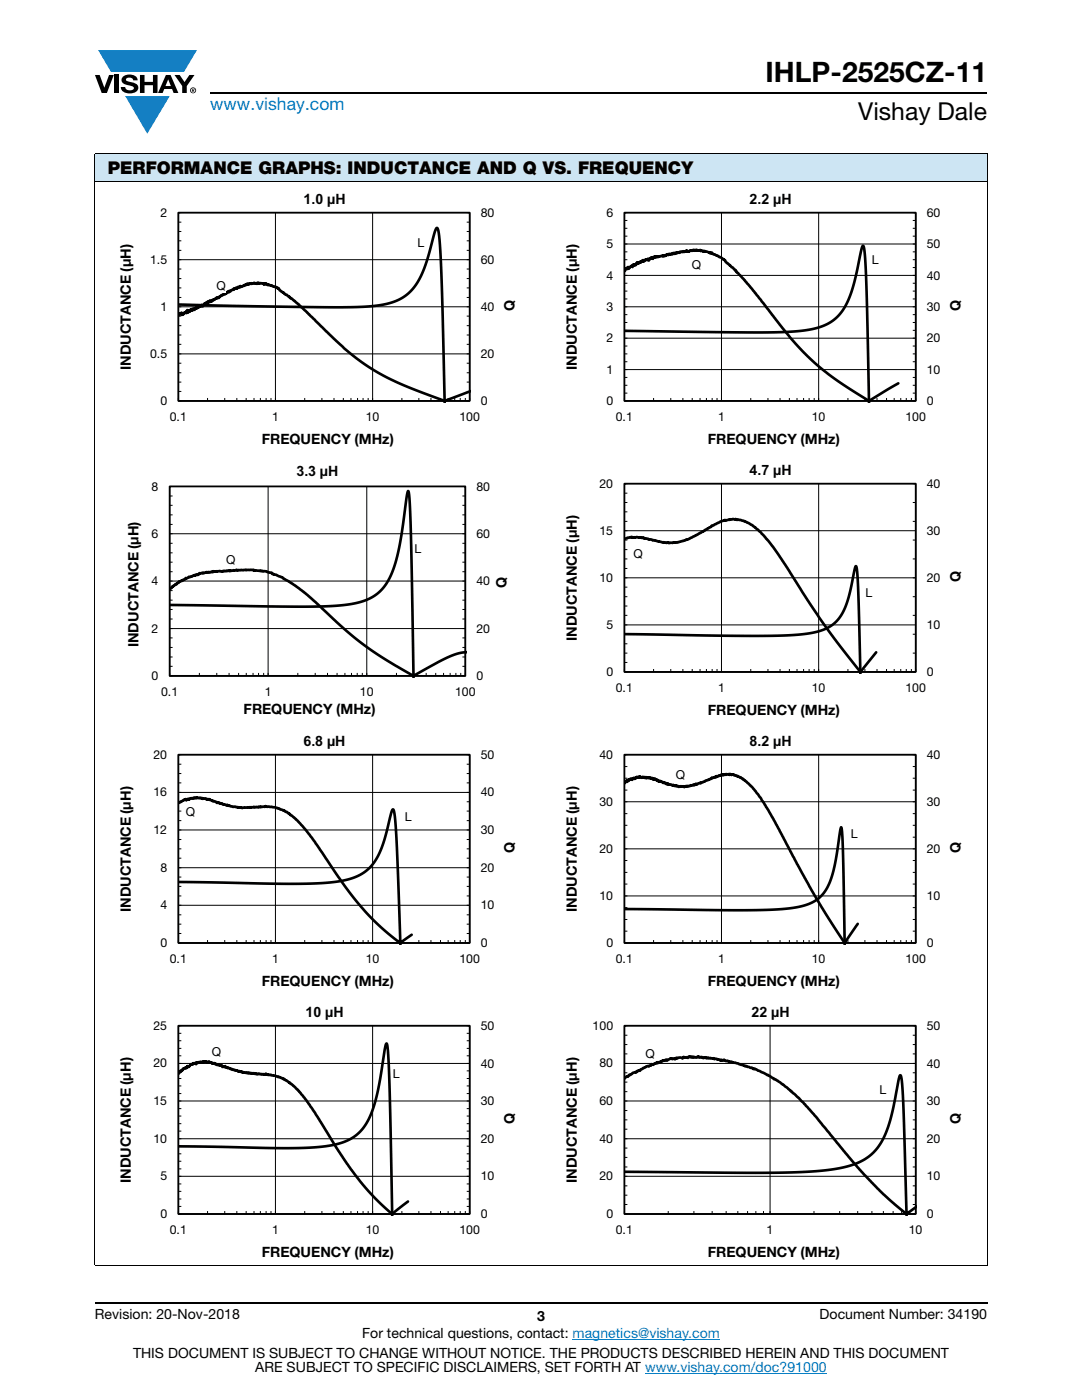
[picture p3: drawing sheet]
<svg xmlns="http://www.w3.org/2000/svg" width="216mm" height="279mm" viewBox="0 0 216 279" stroke-linecap="round" stroke-linejoin="round" font-family="sans-serif">
<g fill="#147fc3">
<path d="M19.6 10h19.7l-2.6 4.3h-1.1h-13.5z"/>
<path d="M25 19.2h8.9l-4.5 7.5z"/>
</g>
<g fill="#000">
<path d="M18.9 15h1l.9 2.5 1-2.5h.9l-1.4 3.6h-1zM22.9 15h.9v3.6h-.9zM24.6 15.3a2.1 2.1 0 0 1 2.8 .3l.1 .4h-.9a.79 .79 0 0 0-.7-.5 .79 .79 0 0 0-.8 .4l.3 .3 1 .2a1.08 1.08 0 0 1 1.2 1 1.08 1.08 0 0 1-1.1 1.2 1.73 1.73 0 0 1-2.4-1.2h.9a.96 .96 0 0 0 .8 .6 .96 .96 0 0 0 .9-.4 1.31 1.31 0 0 0-1.2-.6 1.03 1.03 0 0 1-1.1-.6 1.03 1.03 0 0 1 .2-1.1zM27.9 15h.9v1.3h1.7v-1.3h.9v3.6h-.9v-1.6h-1.7v1.6h-.9zM34.8 15h1.1l.9 1.4 1-1.4h1l-1.5 2.2v1.4h-.9v-1.4z"/>
<path d="M33.6 15.9l.5 1.3h-1.1zM33.1 15l-1.6 3.6h1l.3-.8h1.5l.3 .8h1l-1.6-3.6z"/>
<path d="M38.4 17.8h.2v.2h-.2zM38.3 17.7v.7h.1v-.3l.4 .3-.2-.3 .2-.2-.1-.2z"/>
<path d="M38.1 18a.46 .46 0 0 1 .9 0 .46 .46 0 0 1-.9 0zM37.9 18a.6 .6 0 0 0 1.2 0 .6 .6 0 0 0-1.2 0z"/>
</g>
<path d="M42 18.6h155M18.9 260h178.1" fill="none" stroke="#000" stroke-width=".36"/>
<path d="M114.3 267.3h29.3M128.7 274h36.3" fill="none" stroke="#067ec4" stroke-width=".2"/>
<path d="M18.9 30.7h178.1v5.5h-178.1z" fill="#cde5f3"/>
<path d="M18.9 30.7h178.1M18.9 36.2h178.1M18.9 30.8v221.7M197 30.8v221.7M18.9 252.6h178.1" fill="none" stroke="#000" stroke-width=".2"/>
<path d="M23.7 38.2h79.6v51h-79.6z" fill="#fff"/>
<g fill="none" stroke="#000" stroke-width=".2">
<path d="M35.6 42.4h58.1v37.6h-58.1zM35.6 51.8h58.1M35.6 59.4h.6M35.6 57.5h.6M35.6 55.6h.6M35.6 53.7h.6M35.6 50h.6M35.6 48.1h.6M35.6 46.2h.6M35.6 44.3h.6M55 42.4v37.6M74.4 42.4v37.6"/>
<path d="M93.1 59.4h.6M93.1 57.5h.6M93.1 55.6h.6M93.1 53.7h.6M93.1 50h.6M93.1 48.1h.6M93.1 46.2h.6M93.1 44.3h.6M35.6 70.6h58.1M35.6 61.2h58.1M35.6 78.1h.6M35.6 76.3h.6"/>
<path d="M35.6 74.4h.6M35.6 72.5h.6M35.6 68.7h.6M35.6 66.9h.6M35.6 65h.6M35.6 63.1h.6M41.4 79.4v.6M44.8 79.4v.6M47.3 79.4v.6M49.1 79.4v.6M50.7 79.4v.6M52 79.4v.6"/>
<path d="M53.1 79.4v.6M54.1 79.4v.6M60.8 79.4v.6M64.2 79.4v.6M66.6 79.4v.6M68.5 79.4v.6M70 79.4v.6M71.3 79.4v.6M72.4 79.4v.6M73.5 79.4v.6M80.2 79.4v.6M83.6 79.4v.6"/>
<path d="M86 79.4v.6M87.9 79.4v.6M89.4 79.4v.6M90.7 79.4v.6M91.8 79.4v.6M92.8 79.4v.6M93.1 78.1h.6M93.1 76.3h.6M93.1 74.4h.6M93.1 72.5h.6M93.1 68.7h.6M93.1 66.9h.6"/>
<path d="M93.1 65h.6M93.1 63.1h.6"/>
</g>
<path d="M35.6 42.4h58.1v37.6h-58.1z" fill="none" stroke="#000" stroke-width=".35"/>
<path d="M35.6 60.8l32.8 .5 5.8-.2 3.7-.6 1.7-.7 1.4-.8 1.2-1.2 1.1-1.5 1.6-3.3 1.8-6.6 .5-.9a5.4 5.4 0 0 1 .6 3.1l.4 10.4 .5 21.3M35.6 62.7l.1 .2 .1-.3 .3 .1 .1-.3 .1 .4v-.3l.2 .3 .3-.4 .1 .1 .2-.3 .1 .3 .2-.6 .1 .5 .2-.5 .1 .3 .2-.4 .1 .2 .1-.3 .2 .3 .1-.4 .1 .2 .2-.2v.2l.4-.6 .1 .3 .2-.2 .1 .1 .3-.4 .1 .1 .1-.2 .1 .3 .1-.4 .2 .3 .3-.3v-.3l.1 .2 .2-.3 .2 .2 .2-.5 .1 .2 .3-.3v.3l.1-.2 .2 .1 .1-.3 .1 .2 .1-.3 .2 .1 .5-.5 .1 .2 .1-.3 .3 .2 .1-.3h.1l.2-.3 .2 .1 .5-.4 .1 .1 .1-.2h.2l.3-.3 .1 .1 .2-.3 .2 .2 .6-.6 .1 .1 .4-.3 .1 .2 .2-.1 .1-.2 .1 .1 .1-.2 .2 .1 .1-.2v.2l.7-.3 .1-.1h.3l.3-.3 .1 .2 .1-.2 .3 .1 .2-.2 .1 .2 .5-.3 .5 .2 .1-.1 .1 .1 .1-.2 .2 .2 .3-.1 .5 .2 .1-.2 .1 .3 .2-.2h.2l.3 .3 .3-.1 1.7 .6 .7 .7 1.7 1.1 .2 .3 .2 .1 1.4 1.1 9.4 9.1 3.8 2.9 4.1 2.5 5 2.2 6.7 2.6 5.3-1.9" fill="none" stroke="#000" stroke-width=".53"/>
<g fill="#fff">
<path d="M83.3 46.9h1.4v2.9h-1.4z"/>
<path d="M43.2 55.4h1.9v2.9h-1.9z"/>
<path d="M112.7 38.2h79.6v51h-79.6z"/>
</g>
<g fill="none" stroke="#000" stroke-width=".2">
<path d="M124.6 42.4h58.1v37.6h-58.1zM124.6 59.7h.6M124.6 58.1h.6M124.6 56.5h.6M124.6 53.4h.6M124.6 51.8h.6M124.6 50.3h.6M124.6 47.1h.6M124.6 45.6h.6M124.6 44h.6M144 42.4v37.6M163.4 42.4v37.6"/>
<path d="M182.1 59.7h.6M182.1 58.1h.6M182.1 56.5h.6M182.1 53.4h.6M182.1 51.8h.6M182.1 50.3h.6M182.1 47.1h.6M182.1 45.6h.6M182.1 44h.6M182.7 55h-58.1M182.7 48.7h-58.1M124.6 78.5h.6"/>
<path d="M124.6 76.9h.6M124.6 75.3h.6M124.6 72.2h.6M124.6 70.6h.6M124.6 69.1h.6M124.6 65.9h.6M124.6 64.4h.6M124.6 62.8h.6M130.4 79.4v.6M133.8 79.4v.6M136.3 79.4v.6M138.1 79.4v.6"/>
<path d="M139.7 79.4v.6M141 79.4v.6M142.1 79.4v.6M143.1 79.4v.6M149.8 79.4v.6M153.2 79.4v.6M155.6 79.4v.6M157.5 79.4v.6M159 79.4v.6M160.3 79.4v.6M161.4 79.4v.6M162.5 79.4v.6"/>
<path d="M169.2 79.4v.6M172.6 79.4v.6M175 79.4v.6M176.9 79.4v.6M178.4 79.4v.6M179.7 79.4v.6M180.8 79.4v.6M181.9 79.4v.6M182.1 78.5h.6M182.1 76.9h.6M182.1 75.3h.6M182.1 72.2h.6"/>
<path d="M182.1 70.6h.6M182.1 69.1h.6M182.1 65.9h.6M182.1 64.4h.6M182.1 62.8h.6M182.7 73.8h-58.1M182.7 67.5h-58.1M182.7 61.2h-58.1"/>
</g>
<path d="M124.6 42.4h58.1v37.6h-58.1z" fill="none" stroke="#000" stroke-width=".35"/>
<path d="M124.6 53.9l.1 .2 .2-.5 .2 .1 .1-.3 .1 .3v-.4l.2 .3 .1-.3 .5-.3 .1 .3 .2-.5 .1 .2 .2-.2 .1 .2 .4-.6 .2 .2 .1-.3 .1 .1 .2-.2v.2l.4-.5 .1 .3 .1-.2v.2l.1-.3 .1 .2 .3-.4 .3 .2 .1-.3 .2 .4 .3-.5h.1l.1-.1v.2l.2-.3 .1 .4 .2-.5 .1 .2 .3-.3v.2l.4-.1 .1 .1v-.1h.3a.35 .35 0 0 1 .6 0l.1-.3 .3 .2 .1-.2 .1 .1 .2-.3 .3 .2 .1-.2 .1 .1 .2-.1 .2 .1 .1-.2 .1 .1 .3-.2 .1 .2 .2-.3 .2 .2 .2-.2h.3l.1-.2 .1 .1 .4-.1 .1 .1 .3-.2 .1 .2 .2-.2 .1 .1 .1-.2v.2l.1-.2 .2 .2 .6-.2 .2 .1 .3-.3 .1 .2 .1-.1 .3 .1 .1-.1 .2 .1 .5-.1 .1 .2 .1-.1 .5 .2 .1-.1 .2 .1 .9 .1 .1 .3 .3-.2 .4 .4 .8 .2 1.2 .7 .5 .6 1.9 1.6 .3 .5 1.5 1.5 9.1 11.6 3.5 3.7 2.1 1.9 2.7 2.1 7.2 4.7h.3l5.7-3.4M124.6 66l29.9 .3 5.5-.3 3.6-.7 1.6-.7 1.4-.9 1.1-1.1 1-1.5 .8-1.8 .7-2.1 1.5-6.4a2.62 2.62 0 0 1 .6-1.7l.3 1.7 .2 5.2 .6 24.3" fill="none" stroke="#000" stroke-width=".53"/>
<g fill="#fff">
<path d="M173.9 50.3h1.4v2.9h-1.4z"/>
<path d="M138 51.3h1.9v2.9h-1.9z"/>
<path d="M25.3 92.5h76.4v50.5h-76.4z"/>
</g>
<g fill="none" stroke="#000" stroke-width=".2">
<path d="M33.9 97.1h59v37.8h-59zM33.9 99h.5M53.5 97.1v37.8M73.2 97.1v37.8M92.3 99h.6M33.9 116h59M33.9 106.5h59M33.9 119.8h.5M33.9 117.9h.5M33.9 114.1h.5M33.9 112.2h.5M33.9 110.3h.5"/>
<path d="M33.9 108.4h.5M33.9 104.7h.5M33.9 102.8h.5M33.9 100.8h.5M92.3 119.8h.6M92.3 117.9h.6M92.3 114.1h.6M92.3 112.2h.6M92.3 110.3h.6M92.3 108.4h.6M92.3 104.7h.6M92.3 102.8h.6"/>
<path d="M92.3 100.8h.6M33.9 125.4h59M33.9 133h.5M33.9 131.1h.5M33.9 129.2h.5M33.9 127.3h.5M33.9 123.5h.5M33.9 121.6h.5M39.8 134.3v.6M43.3 134.3v.6M45.7 134.3v.6M47.6 134.3v.6"/>
<path d="M49.1 134.3v.6M50.5 134.3v.6M51.6 134.3v.6M52.6 134.3v.6M59.4 134.3v.6M62.9 134.3v.6M65.4 134.3v.6M67.3 134.3v.6M68.8 134.3v.6M70.1 134.3v.6M71.3 134.3v.6M72.3 134.3v.6"/>
<path d="M79.1 134.3v.6M82.6 134.3v.6M85 134.3v.6M86.9 134.3v.6M88.5 134.3v.6M89.8 134.3v.6M91 134.3v.6M91.9 134.3v.6M92.3 133h.6M92.3 131.1h.6M92.3 129.2h.6M92.3 127.3h.6"/>
<path d="M92.3 123.5h.6M92.3 121.6h.6"/>
</g>
<path d="M33.9 97.1h59v37.8h-59z" fill="none" stroke="#000" stroke-width=".35"/>
<path d="M33.9 117.6l.2-.3 .1 .1 .2-.4 .1 .1 .4-.4 .3-.1 .4-.5 .1 .1 .9-.6h.3l.2-.3 .2 .1 .4-.3h.6l.9-.5 .3 .2 .1-.2h.2v-.2l.1 .1 .5-.2 .2 .1 .6-.2 .6 .1 .4-.2 .2 .1 .1-.2 .1 .1 1.2-.1 .4 .1 .3-.2 1.2 .1 .1-.1 .2 .1 1.2-.3 .3 .1 3.1-.1 .2 .2 2.4 .1 3.1 1.2 2.7 1.8 3 2.3 5.4 5.1 4.3 3.6 4.4 3.1 6.1 3.6h.6l4.6-2.6 2.5-1.1 1.7-.6 1.5-.2M33.9 120.7l22.5 .4 8-.1 5.5-.4 2.1-.5 1.6-.6 1.6-1 1.3-1.3 1.2-1.8 .8-1.8 1.3-4.9 1.4-9.8 .2-.9 .3 1.5 .2 5 .6 30.7" fill="none" stroke="#000" stroke-width=".53"/>
<g fill="#fff">
<path d="M82.7 108.1h1.4v2.9h-1.4z"/>
<path d="M45.1 110.2h1.9v2.9h-1.9z"/>
<path d="M112.7 92.3h79.6v50.9h-79.6z"/>
</g>
<g fill="none" stroke="#000" stroke-width=".2">
<path d="M124.6 96.5h58.1v37.6h-58.1zM124.6 98.4h.6M144 96.5v37.6M163.4 96.5v37.6M124.6 115.3h58.1M124.6 105.9h58.1M124.6 119.1h.6M124.6 111.5h.6M124.6 107.8h.6M124.6 104.1h.6M124.6 100.3h.6M124.6 117.2h.6"/>
<path d="M124.6 113.5h.6M124.6 109.7h.6M124.6 102.1h.6M182.1 119.1h.6M182.1 111.5h.6M182.1 107.8h.6M182.1 104.1h.6M182.1 100.3h.6M124.6 124.7h58.1M124.6 130.3h.6M124.6 126.6h.6M124.6 122.8h.6"/>
<path d="M124.6 132.2h.6M124.6 128.5h.6M124.6 120.9h.6M130.4 133.5v.6M133.8 133.5v.6M136.3 133.5v.6M138.1 133.5v.6M139.7 133.5v.6M141 133.5v.6M142.1 133.5v.6M143.1 133.5v.6M149.8 133.5v.6"/>
<path d="M153.2 133.5v.6M155.6 133.5v.6M157.5 133.5v.6M159 133.5v.6M160.3 133.5v.6M161.4 133.5v.6M162.5 133.5v.6M169.2 133.5v.6M172.6 133.5v.6M175 133.5v.6M176.9 133.5v.6M178.4 133.5v.6"/>
<path d="M179.7 133.5v.6M180.8 133.5v.6M181.9 133.5v.6M182.1 130.3h.6M182.1 126.6h.6M182.1 122.8h.6"/>
</g>
<path d="M124.6 96.5h58.1v37.6h-58.1z" fill="none" stroke="#000" stroke-width=".35"/>
<path d="M124.6 107.6l.6-.3 .7-.1 .1 .1 .1-.1 .1 .1 .1-.1 1.4 .1 .1-.1 1.5 .3 .2 .2h.4l.4 .2 .4-.1 1.6 .5 .1-.1 1 .2 1.1-.2 .6 .1 2.2-.7 3.4-1.7 1.3-.9 2.6-1.2 .3 .1 .8-.3 1 .1 .1-.1 .3 .2 .1-.1 1.1 .2 1 .5 1.4 .9 1.2 1 2.2 2.7 9.9 15 3 4.2 4.2 5.3a.56 .56 0 0 0 .6 .3 .56 .56 0 0 0 .5-.5l2.5-3.1M124.6 126.6l29.4 .3 5.7-.3 3.7-.6 1.6-.6 1.2-.8 1-.9 .9-1.3 1.2-3.1 1.5-6.3 .2 1 .2 3.3 .5 17.1" fill="none" stroke="#000" stroke-width=".53"/>
<g fill="#fff">
<path d="M172.7 116.8h1.4v2.9h-1.4z"/>
<path d="M126.4 108.9h1.9v2.9h-1.9z"/>
<path d="M23.7 146.4h79.6v50.9h-79.6z"/>
</g>
<g fill="none" stroke="#000" stroke-width=".2">
<path d="M35.6 150.6h58.1v37.6h-58.1zM35.6 158.1h58.1M35.6 156.2h.6M35.6 154.4h.6M35.6 152.5h.6M55 150.6v37.6M74.4 150.6v37.6M93.1 156.2h.6M93.1 154.4h.6M93.1 152.5h.6M35.6 173.2h58.1M35.6 165.6h58.1"/>
<path d="M35.6 178.8h.6M35.6 176.9h.6M35.6 175h.6M35.6 171.3h.6M35.6 169.4h.6M35.6 167.5h.6M35.6 163.8h.6M35.6 161.9h.6M35.6 160h.6M93.1 178.8h.6M93.1 176.9h.6M93.1 175h.6"/>
<path d="M93.1 171.3h.6M93.1 169.4h.6M93.1 167.5h.6M93.1 163.8h.6M93.1 161.9h.6M93.1 160h.6M35.6 180.7h58.1M35.6 186.3h.6M35.6 184.4h.6M35.6 182.6h.6M41.4 187.6v.6M44.8 187.6v.6"/>
<path d="M47.3 187.6v.6M49.1 187.6v.6M50.7 187.6v.6M52 187.6v.6M53.1 187.6v.6M54.1 187.6v.6M60.8 187.6v.6M64.2 187.6v.6M66.6 187.6v.6M68.5 187.6v.6M70 187.6v.6M71.3 187.6v.6"/>
<path d="M72.4 187.6v.6M73.5 187.6v.6M80.2 187.6v.6M83.6 187.6v.6M86 187.6v.6M87.9 187.6v.6M89.4 187.6v.6M90.7 187.6v.6M91.8 187.6v.6M92.8 187.6v.6M93.1 186.3h.6M93.1 184.4h.6"/>
<path d="M93.1 182.6h.6"/>
</g>
<path d="M35.6 150.6h58.1v37.6h-58.1z" fill="none" stroke="#000" stroke-width=".35"/>
<path d="M35.6 176l25.5 .4 5.4-.4 3.5-.6 1.5-.6 1.4-.9 1.1-1 .9-1.1 .8-1.6 .7-1.8 1.5-5.5a1.86 1.86 0 0 1 .6-1.3l.3 1.5 .3 4.3 .8 21.1M35.6 160.3l1-.7h.4l.1-.1 .1 .2 .1-.2 .4 .1 .5-.3 .2 .1 .4-.2 .3 .1 .1-.1 .5 .1 .2-.1 .2 .1h.2l.2 .1h.7l.1 .2 .4-.1 .7 .4 .9 .2v.2l.1-.2 .3 .2 .1-.1 .9 .4h.2l.3 .1 .1-.1 .3 .2 .9 .2 1.8 .3 .6-.2 3.9-.1 .2-.1 .3 .1 2.1 .3 1.8 .7 2.1 1.7 1.7 1.9 1.8 2.4 6.9 10.1 3.1 3.7 2.1 2.2 4.4 3.8 .6 .1 .4-.1 1.8-1.2" fill="none" stroke="#000" stroke-width=".53"/>
<g fill="#fff">
<path d="M80.8 161.4h1.4v2.9h-1.4z"/>
<path d="M37.1 160.4h1.9v3h-1.9z"/>
<path d="M112.7 146.4h79.6v50.9h-79.6z"/>
</g>
<g fill="none" stroke="#000" stroke-width=".2">
<path d="M124.6 150.6h58.1v37.6h-58.1zM124.6 157.7h.6M124.6 155.3h.6M124.6 153h.6M144 150.6v37.6M163.4 150.6v37.6M182.1 157.7h.6M182.1 155.3h.6M182.1 153h.6M124.6 176.4h.6M124.6 174.1h.6M124.6 171.7h.6"/>
<path d="M124.6 167.1h.6M124.6 164.7h.6M124.6 162.4h.6M182.1 176.4h.6M182.1 174.1h.6M182.1 171.7h.6M182.1 167.1h.6M182.1 164.7h.6M182.1 162.4h.6M182.7 178.8h-58.1M182.7 169.4h-58.1M182.7 160h-58.1"/>
<path d="M124.6 185.8h.6M124.6 183.5h.6M124.6 181.1h.6M130.4 187.6v.6M133.8 187.6v.6M136.3 187.6v.6M138.1 187.6v.6M139.7 187.6v.6M141 187.6v.6M142.1 187.6v.6M143.1 187.6v.6M149.8 187.6v.6"/>
<path d="M153.2 187.6v.6M155.6 187.6v.6M157.5 187.6v.6M159 187.6v.6M160.3 187.6v.6M161.4 187.6v.6M162.5 187.6v.6M169.2 187.6v.6M172.6 187.6v.6M175 187.6v.6M176.9 187.6v.6M178.4 187.6v.6"/>
<path d="M179.7 187.6v.6M180.8 187.6v.6M181.9 187.6v.6M182.1 185.8h.6M182.1 183.5h.6M182.1 181.1h.6"/>
</g>
<path d="M124.6 150.6h58.1v37.6h-58.1z" fill="none" stroke="#000" stroke-width=".35"/>
<path d="M124.6 156.4l.4-.6 .1 .2 .1-.3 .1 .2 .1-.3 .2 .1 .2-.3 .3 .1v.1l.3-.4 .1 .2h.2v-.2l.1 .2a.32 .32 0 0 1 .2-.3 .32 .32 0 0 1 .4 .1l.3-.3a.32 .32 0 0 0 .3 .3 .32 .32 0 0 0 .3-.2l.2 .2 .1-.1 .1 .2 .2-.2 .1 .2 .3-.2 .2 .2 .1-.1 .1 .1 .1-.1 .1 .2 .2-.1 .2 .3 .4-.2 .4 .3 .1-.1 .2 .4v-.2l.1 .1h.3l.1 .1 .4 .1v.2l.2-.2 .1 .2 .2-.1 .1 .3 .2-.2 .1 .2 .1-.1 .1 .2 .1-.1 .7 .3 .1-.2 .1 .2 .4-.1 .6 .3 1.1-.1v.2l.3-.2 .5 .1 1-.4 .2 .1 .3-.3 .3 .2 .3-.3 .3-.1 .1 .1 1-.5 1-.3 .2-.3 .9-.2v.1l.1-.2h.5l.5-.3 .5 .1 .3-.2 .1 .1v-.1h.6l.1 .2 .1-.2 .3 .2 .4-.1 1.9 .8 1.5 1.4 .9 1.1 1.7 2.3 1.9 3.2 7.6 14.1 3.4 5.7 3.2 4.9 2.7-3.7M124.6 181.4l27.7 .2 5.4-.3 2-.4 1.7-.5 1.2-.6 1.3-1 .9-1.2 .7-1.4 1-3.5 1.3-7.6 .2 1.1 .2 3.8 .3 18.5" fill="none" stroke="#000" stroke-width=".53"/>
<g fill="#fff">
<path d="M169.8 164.8h1.4v2.9h-1.4z"/>
<path d="M134.9 153.2h1.9v2.9h-1.9z"/>
<path d="M23.7 200.5h79.6v50.9h-79.6z"/>
</g>
<g fill="none" stroke="#000" stroke-width=".2">
<path d="M35.6 204.7h58.1v37.6h-58.1zM35.6 219.7h58.1M35.6 212.2h58.1M35.6 218.2h.6M35.6 216.7h.6M35.6 215.2h.6M35.6 213.7h.6M35.6 210.7h.6M35.6 209.2h.6M35.6 207.7h.6M35.6 206.2h.6M55 204.7v37.6"/>
<path d="M74.4 204.7v37.6M93.1 218.2h.6M93.1 216.7h.6M93.1 215.2h.6M93.1 213.7h.6M93.1 210.7h.6M93.1 209.2h.6M93.1 207.7h.6M93.1 206.2h.6M35.6 234.8h58.1M35.6 227.3h58.1M35.6 239.3h.6"/>
<path d="M35.6 237.8h.6M35.6 236.3h.6M35.6 233.3h.6M35.6 231.7h.6M35.6 230.3h.6M35.6 228.7h.6M35.6 225.7h.6M35.6 224.3h.6M35.6 222.7h.6M35.6 221.3h.6M93.1 239.3h.6M93.1 237.8h.6"/>
<path d="M93.1 236.3h.6M93.1 233.3h.6M93.1 231.7h.6M93.1 230.3h.6M93.1 228.7h.6M93.1 225.7h.6M93.1 224.3h.6M93.1 222.7h.6M93.1 221.3h.6M35.6 240.8h.6M41.4 241.7v.6M44.8 241.7v.6"/>
<path d="M47.3 241.7v.6M49.1 241.7v.6M50.7 241.7v.6M52 241.7v.6M53.1 241.7v.6M54.1 241.7v.6M60.8 241.7v.6M64.2 241.7v.6M66.6 241.7v.6M68.5 241.7v.6M70 241.7v.6M71.3 241.7v.6"/>
<path d="M72.4 241.7v.6M73.5 241.7v.6M80.2 241.7v.6M83.6 241.7v.6M86 241.7v.6M87.9 241.7v.6M89.4 241.7v.6M90.7 241.7v.6M91.8 241.7v.6M92.8 241.7v.6M93.1 240.8h.6"/>
</g>
<path d="M35.6 204.7h58.1v37.6h-58.1z" fill="none" stroke="#000" stroke-width=".35"/>
<path d="M35.6 214.3l.4-.6 .1 .2 .1-.3 .1 .1 .4-.5h.3l.1-.2v.2l.3-.5 .3 .2 .4-.5 .1 .1 .1-.1h.2v-.2l.1 .1 .1-.1 .1 .1 .2-.2 .1 .3 .1-.4 .2 .1 .2-.1 .3-.1 .1 .2 .4-.2 .1 .2 .1-.2 .1 .1 .1-.2h.4l.1 .3v-.1h.3l.1-.2 .7 .5 .3-.1 .2 .2 .1-.1 .2 .2 .1-.1v.2l.1-.2 .6 .3 .3-.1 .1 .3 .1-.1 .3 .2 .1-.2 .2 .3 .2-.1 .1 .2 .1-.2 .5 .4 1.5 .3 .1 .1h.5l.2 .2 .1-.1 .1 .2h.6l.3-.1 .1 .2 .3-.1 2.9 .4 .3-.2 .5 .2 1.4 .2 1.7 .7 .1-.1 2 1.5 2 2.3 2 2.7 4.4 7.3 2.9 4.3 2.9 3.6 2.7 2.9 2.2 2 .4 .2 .3-.1 2.9-2.2M35.6 228.8l19.7 .3h5.6l5.3-.5 1.8-.5 1.6-.6 1.5-1 1.3-1.2 .9-1.4 .9-2 1.2-4.1 1.4-8.4 .3-1.2 .3 1.9 .3 5.8 .6 26.7" fill="none" stroke="#000" stroke-width=".53"/>
<g fill="#fff">
<path d="M78.4 212.7h1.4v2.9h-1.4z"/>
<path d="M42.3 208.4h1.9v2.9h-1.9z"/>
<path d="M112.7 200.5h79.6v50.9h-79.6z"/>
</g>
<g fill="none" stroke="#000" stroke-width=".2">
<path d="M124.6 204.7h58.1v37.6h-58.1zM124.6 219.7h58.1M124.6 212.2h58.1M124.6 217.9h.6M124.6 216h.6M124.6 214.1h.6M124.6 210.3h.6M124.6 208.5h.6M124.6 206.6h.6M153.7 204.7v37.6M182.1 217.9h.6M182.1 216h.6"/>
<path d="M182.1 214.1h.6M182.1 210.3h.6M182.1 208.5h.6M182.1 206.6h.6M124.6 234.8h58.1M124.6 227.3h58.1M124.6 238.5h.6M124.6 236.7h.6M124.6 232.9h.6M124.6 231h.6M124.6 229.1h.6M124.6 225.4h.6"/>
<path d="M124.6 223.5h.6M124.6 221.6h.6M182.1 238.5h.6M182.1 236.7h.6M182.1 232.9h.6M182.1 231h.6M182.1 229.1h.6M182.1 225.4h.6M182.1 223.5h.6M182.1 221.6h.6M124.6 240.4h.6M133.3 241.7v.6"/>
<path d="M138.5 241.7v.6M142.1 241.7v.6M144.9 241.7v.6M147.2 241.7v.6M149.2 241.7v.6M150.8 241.7v.6M152.3 241.7v.6M162.4 241.7v.6M167.5 241.7v.6M171.1 241.7v.6M174 241.7v.6M176.3 241.7v.6"/>
<path d="M178.2 241.7v.6M179.9 241.7v.6M181.4 241.7v.6M182.1 240.4h.6"/>
</g>
<path d="M124.6 204.7h58.1v37.6h-58.1z" fill="none" stroke="#000" stroke-width=".35"/>
<path d="M124.6 215.3l.2-.3a.24 .24 0 0 1 .2-.2 .24 .24 0 0 1 .3 .1 .33 .33 0 0 1 .4-.3l.6-.5 .5-.2 .1 .2 .2-.4 .5-.1 .1 .1 .2-.3 1-.6 .6 .1 .1-.2h.3l.1-.3 .3 .1 .4-.3h.3l.1-.2 .1 .2 .5-.3 .2 .1 .4-.4 .4 .1a.22 .22 0 0 1 .2-.2 .22 .22 0 0 1 .2 .2l.7-.5 1 .2 .1-.3 .1 .2 .1-.2h.2a.72 .72 0 0 1 .9 .2l.2-.4 .9 .2a.3 .3 0 0 1 .2-.2 .3 .3 0 0 1 .4 .1l.1-.2 .2 .3 .1-.2 .7 .2 .4-.3 .2 .3 .5-.1 .3 .2 .3-.2 .4 .2 .1-.1 1 .2 .2-.1 .1 .2 .3-.1 .8 .2 .1 .2 .1-.2 .4 .2 .3-.2 .4 .3 .3-.1 .2 .2h.5l.4 .2 .9 .1 1.4 .5 .1 .1h.3l.7 .3h.3l.2 .2h.5l2.5 1.2 3 1.9 3.2 2.7 2.2 2.4 8.4 10.2 2.5 2.8 3.8 3.9 3.8 3.2a1.34 1.34 0 0 0 2-.2l.9-.7M124.6 233.9l24.3 .2 9.5-.1 7-.5 2.7-.5 2.1-.6 2-.8 1.7-1.2 1.2-1.3 1.1-1.8 1.4-3.7 1.7-8.2 .4-.8 .3 1.1 .2 4.1 .7 22.8" fill="none" stroke="#000" stroke-width=".53"/>
<g fill="#fff">
<path d="M175.5 216h1.4v2.9h-1.4z"/>
<path d="M128.8 208.7h1.9v2.9h-1.9z"/>
</g>
<text font-size="5.6" x="152.8" y="16.4">IHLP-2525CZ-11</text>
<text font-size="4.9" x="171.3" y="24">Vishay Dale</text>
<text font-size="3.5" fill="#067ec4" x="42" y="21.9">www.vishay.com</text>
<text font-size="3.5" x="21.5" y="34.8">PERFORMANCE GRAPHS: INDUCTANCE AND Q VS. FREQUENCY</text>
<g font-size="2.8">
<text x="60.6" y="40.7">1.0 µH</text>
<text x="149.6" y="40.7">2.2 µH</text>
<text x="102.7" y="62.1" transform="rotate(-90 102.7 62.1)">Q</text>
<text x="191.7" y="62.1" transform="rotate(-90 191.7 62.1)">Q</text>
<text x="26.1" y="73.9" transform="rotate(-90 26.1 73.9)">INDUCTANCE (μH)</text>
<text x="115.1" y="73.9" transform="rotate(-90 115.1 73.9)">INDUCTANCE (μH)</text>
<text x="52.2" y="88.5">FREQUENCY (MHz)</text>
<text x="141.2" y="88.5">FREQUENCY (MHz)</text>
<text x="59.2" y="95">3.3 µH</text>
<text x="149.6" y="94.7">4.7 µH</text>
<text x="101.1" y="117.3" transform="rotate(-90 101.1 117.3)">Q</text>
<text x="191.7" y="116.2" transform="rotate(-90 191.7 116.2)">Q</text>
<text x="27.7" y="129.2" transform="rotate(-90 27.7 129.2)">INDUCTANCE (μH)</text>
<text x="115.1" y="127.9" transform="rotate(-90 115.1 127.9)">INDUCTANCE (μH)</text>
<text x="48.6" y="142.4">FREQUENCY (MHz)</text>
<text x="141.2" y="142.6">FREQUENCY (MHz)</text>
<text x="60.6" y="148.8">6.8 µH</text>
<text x="149.6" y="148.8">8.2 µH</text>
<text x="102.7" y="170.3" transform="rotate(-90 102.7 170.3)">Q</text>
<text x="191.7" y="170.3" transform="rotate(-90 191.7 170.3)">Q</text>
<text x="26.1" y="182" transform="rotate(-90 26.1 182)">INDUCTANCE (μH)</text>
<text x="115.1" y="182" transform="rotate(-90 115.1 182)">INDUCTANCE (μH)</text>
<text x="52.2" y="196.7">FREQUENCY (MHz)</text>
<text x="141.2" y="196.7">FREQUENCY (MHz)</text>
<text x="61" y="202.9">10 µH</text>
<text x="150" y="202.9">22 µH</text>
<text x="102.7" y="224.4" transform="rotate(-90 102.7 224.4)">Q</text>
<text x="191.7" y="224.4" transform="rotate(-90 191.7 224.4)">Q</text>
<text x="26.1" y="236.1" transform="rotate(-90 26.1 236.1)">INDUCTANCE (μH)</text>
<text x="115.1" y="236.1" transform="rotate(-90 115.1 236.1)">INDUCTANCE (μH)</text>
<text x="52.2" y="250.8">FREQUENCY (MHz)</text>
<text x="141.2" y="250.8">FREQUENCY (MHz)</text>
<text x="18.9" y="263.3">Revision: 20-Nov-2018</text>
<text x="107.2" y="263.6">3</text>
<text x="163.6" y="263.3">Document Number: 34190</text>
<text x="72.3" y="267.1">For technical questions, contact: magnetics@vishay.com</text>
<text x="26.5" y="271">THIS DOCUMENT IS SUBJECT TO CHANGE WITHOUT NOTICE. THE PRODUCTS DESCRIBED HEREIN AND THIS DOCUMENT</text>
<text x="50.9" y="273.8">ARE SUBJECT TO SPECIFIC DISCLAIMERS, SET FORTH AT www.vishay.com/doc?91000</text>
</g>
<g font-size="2.5">
<text x="32" y="43.3">2</text>
<text x="95.9" y="43.3">80</text>
<text x="121" y="43.3">6</text>
<text x="184.9" y="43.3">60</text>
<text x="29.9" y="52.7">1.5</text>
<text x="83.3" y="49.3">L</text>
<text x="95.9" y="52.7">60</text>
<text x="121" y="49.5">5</text>
<text x="138" y="53.7">Q</text>
<text x="173.9" y="52.7">L</text>
<text x="184.9" y="49.5">50</text>
<text x="43.2" y="57.8">Q</text>
<text x="121" y="55.8">4</text>
<text x="184.9" y="55.8">40</text>
<text x="32" y="62.1">1</text>
<text x="95.9" y="62.1">40</text>
<text x="121" y="62.1">3</text>
<text x="184.9" y="62.1">30</text>
<text x="29.9" y="71.4">0.5</text>
<text x="95.9" y="71.4">20</text>
<text x="121" y="68.3">2</text>
<text x="184.9" y="68.3">20</text>
<text x="121" y="74.6">1</text>
<text x="184.9" y="74.6">10</text>
<text x="32" y="80.8">0</text>
<text x="33.9" y="83.9">0.1</text>
<text x="54.3" y="83.9">1</text>
<text x="73" y="83.9">10</text>
<text x="91.7" y="83.9">100</text>
<text x="95.9" y="80.8">0</text>
<text x="121" y="80.8">0</text>
<text x="122.9" y="84">0.1</text>
<text x="143.3" y="84">1</text>
<text x="162" y="84">10</text>
<text x="180.7" y="84">100</text>
<text x="184.9" y="80.8">0</text>
<text x="30.3" y="97.9">8</text>
<text x="95.1" y="97.9">80</text>
<text x="119.6" y="97.4">20</text>
<text x="184.9" y="97.4">40</text>
<text x="30.3" y="107.4">6</text>
<text x="95.1" y="107.4">60</text>
<text x="119.6" y="106.7">15</text>
<text x="184.9" y="106.7">30</text>
<text x="45.1" y="112.6">Q</text>
<text x="82.7" y="110.4">L</text>
<text x="126.4" y="111.3">Q</text>
<text x="30.3" y="116.8">4</text>
<text x="95.1" y="116.8">40</text>
<text x="119.6" y="116.1">10</text>
<text x="172.7" y="119.2">L</text>
<text x="184.9" y="116.1">20</text>
<text x="121" y="125.5">5</text>
<text x="184.9" y="125.5">10</text>
<text x="30.3" y="126.3">2</text>
<text x="95.1" y="126.3">20</text>
<text x="30.3" y="135.7">0</text>
<text x="95.1" y="135.7">0</text>
<text x="121" y="134.9">0</text>
<text x="184.9" y="134.9">0</text>
<text x="32.1" y="138.8">0.1</text>
<text x="52.8" y="138.8">1</text>
<text x="71.8" y="138.8">10</text>
<text x="90.8" y="138.8">100</text>
<text x="122.9" y="138">0.1</text>
<text x="143.3" y="138">1</text>
<text x="162" y="138">10</text>
<text x="180.7" y="138">100</text>
<text x="30.6" y="151.4">20</text>
<text x="95.9" y="151.4">50</text>
<text x="119.6" y="151.4">40</text>
<text x="134.9" y="155.5">Q</text>
<text x="184.9" y="151.4">40</text>
<text x="30.6" y="158.9">16</text>
<text x="95.9" y="159">40</text>
<text x="119.6" y="160.8">30</text>
<text x="184.9" y="160.8">30</text>
<text x="30.6" y="166.5">12</text>
<text x="37.1" y="162.8">Q</text>
<text x="80.8" y="163.8">L</text>
<text x="95.9" y="166.5">30</text>
<text x="169.8" y="167.2">L</text>
<text x="32" y="174">8</text>
<text x="95.9" y="174">20</text>
<text x="119.6" y="170.2">20</text>
<text x="184.9" y="170.2">20</text>
<text x="119.6" y="179.6">10</text>
<text x="184.9" y="179.6">10</text>
<text x="32" y="181.5">4</text>
<text x="95.9" y="181.5">10</text>
<text x="32" y="189">0</text>
<text x="95.9" y="189">0</text>
<text x="121" y="189">0</text>
<text x="184.9" y="189">0</text>
<text x="33.9" y="192.1">0.1</text>
<text x="54.3" y="192.1">1</text>
<text x="73" y="192.1">10</text>
<text x="91.7" y="192.1">100</text>
<text x="122.9" y="192.1">0.1</text>
<text x="143.3" y="192.1">1</text>
<text x="162" y="192.1">10</text>
<text x="180.7" y="192.1">100</text>
<text x="30.6" y="205.5">25</text>
<text x="95.9" y="205.5">50</text>
<text x="118.3" y="205.5">100</text>
<text x="184.9" y="205.5">50</text>
<text x="30.6" y="213">20</text>
<text x="42.3" y="210.8">Q</text>
<text x="78.4" y="215.1">L</text>
<text x="95.9" y="213">40</text>
<text x="119.6" y="213">80</text>
<text x="128.8" y="211">Q</text>
<text x="184.9" y="213">40</text>
<text x="30.6" y="220.6">15</text>
<text x="95.9" y="220.6">30</text>
<text x="119.6" y="220.6">60</text>
<text x="175.5" y="218.4">L</text>
<text x="184.9" y="220.6">30</text>
<text x="30.6" y="228.1">10</text>
<text x="95.9" y="228.1">20</text>
<text x="119.6" y="228.1">40</text>
<text x="184.9" y="228.1">20</text>
<text x="32" y="235.6">5</text>
<text x="95.9" y="235.6">10</text>
<text x="119.6" y="235.6">20</text>
<text x="184.9" y="235.6">10</text>
<text x="32" y="243.1">0</text>
<text x="95.9" y="243.1">0</text>
<text x="121" y="243.1">0</text>
<text x="184.9" y="243.1">0</text>
<text x="33.9" y="246.2">0.1</text>
<text x="54.3" y="246.2">1</text>
<text x="73" y="246.2">10</text>
<text x="91.7" y="246.2">100</text>
<text x="122.9" y="246.2">0.1</text>
<text x="153" y="246.2">1</text>
<text x="181.3" y="246.2">10</text>
</g>
</svg>
